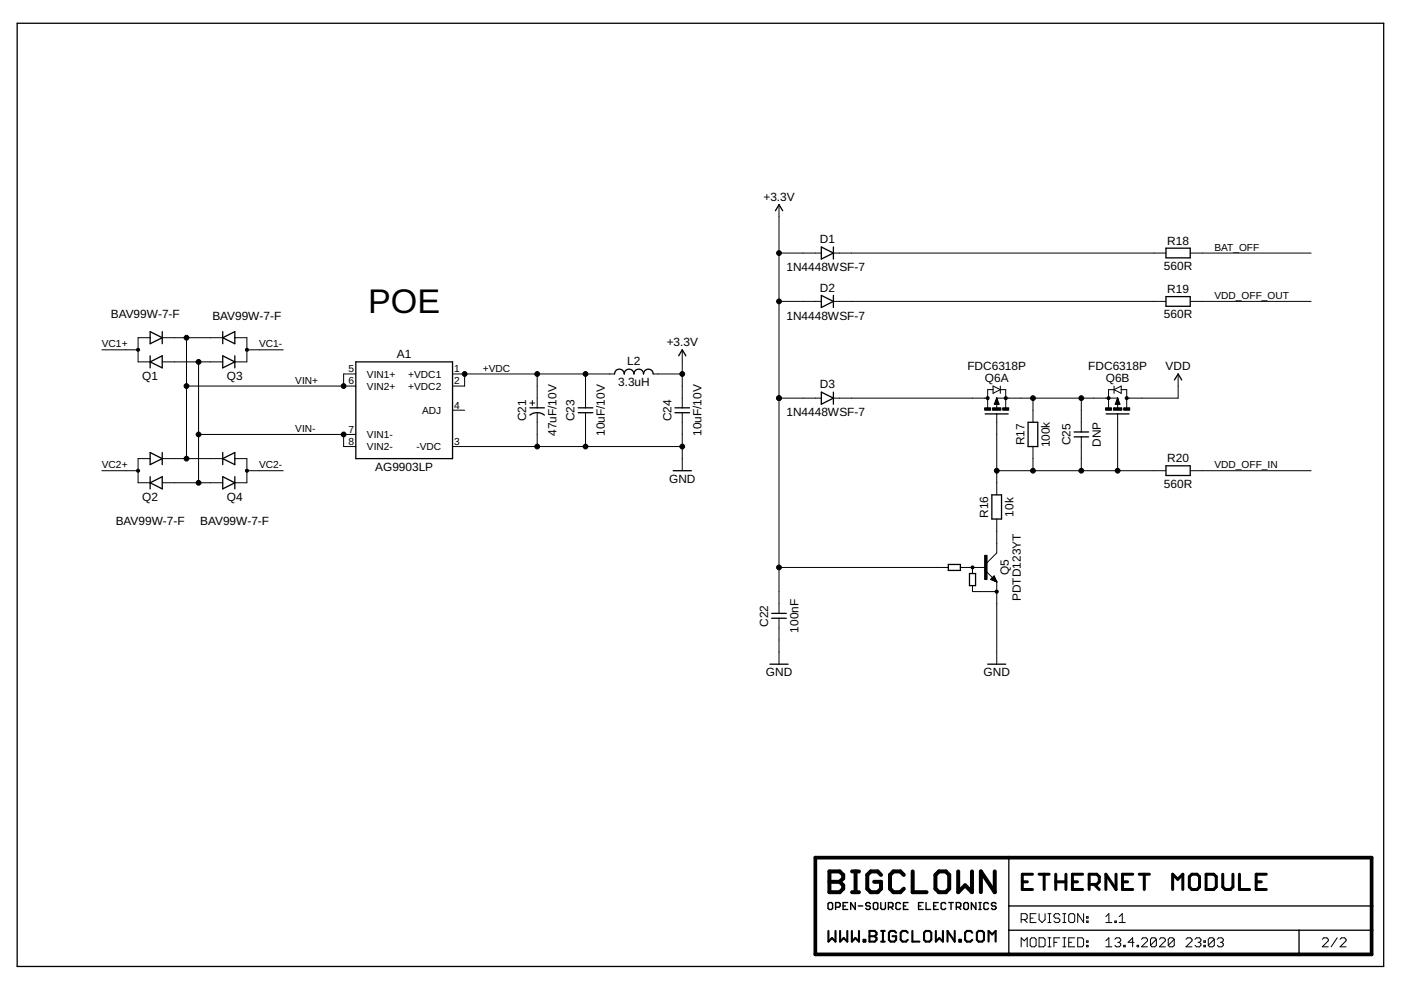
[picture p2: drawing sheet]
<svg xmlns="http://www.w3.org/2000/svg" width="297mm" height="210mm" viewBox="0 0 297 210" stroke-linecap="round" stroke-linejoin="round" font-family="sans-serif">
<g fill="none" stroke="#000" stroke-width=".21">
<path d="M165.2 53.7h8.9M165.2 43.4v86.6M176.7 53.7h70.5M252.3 53.7h25.7M21.6 74.2h7.7M31.8 71.6h-2.5v5.1h2.5M34.4 71.6h12.8M34.4 76.7h12.8M39.5 71.6v25.6M42.1 76.7v25.7M49.8 71.6h2.5v5.1h-2.5M52.3 74.2h7.7"/>
<path d="M75.4 79.3h-2.5v2.6M95.9 79.3h34.4M98.5 79.3v2.6h-2.6M113.9 79.3v7.2M124.1 79.3v7.2M138.5 79.3h6.2M144.7 74.2v12.3M165.2 63.9h8.9M176.7 63.9h70.5M249.8 79.3v5.1h-10.9M252.3 63.9h25.7M21.6 99.8h7.7"/>
<path d="M31.8 97.2h-2.5v5.2h2.5M34.4 97.2h12.8M39.5 81.9h35.9M42.1 92.1h33.3M49.8 97.2h2.5v5.2h-2.5M52.3 99.8h7.7M72.9 92.1v2.6h2.5M95.9 94.7h48.8M95.9 87h2.6M112.4 85.4h1M112.9 84.9v1.1M113.9 87.5v7.2"/>
<path d="M124.1 87.5v7.2M144.7 87.5v12.3M165.2 84.4h8.9M176.7 84.4h32.7M210.5 82.6h-1.1v3.8M210.5 81.9l1.6 .7-1.6 .8zM211.3 99.8h35.9M211.3 84.4h25.7M211.3 84.4v2.1M211.3 87.8v17.1M211.3 84.4l.5 1.3h-1zM211.3 84.4l-.4 1.3"/>
<path d="M211.3 84.4l-.2 1.3M211.3 84.4l-.1 1.3M211.3 84.4l.2 1.3M211.3 84.4l.3 1.3M211.3 84.4l.4 1.3M212.1 82.6h1.1v3.9M212.1 81.9v1.5M219 84.4v5.1M219 94.7v5.1M229.3 84.4v7.2M229.3 92.6v7.2M236.2 82.6h-1.2v3.9"/>
<path d="M236.2 82.6l1.5-.7v1.5zM236.2 81.9v1.5M237 84.4v2.1M237 87.8v12M237 84.4l.5 1.3h-1zM237 84.4l.3 1.3M237 84.4l.2 1.3M237 84.4l.1 1.3M237 84.4l-.2 1.3M237 84.4l-.3 1.3M237 84.4l-.4 1.3M237.7 82.6h1.2v3.8"/>
<path d="M252.3 99.8h25.7M34.4 102.4h12.8M211.3 110v7.2l-2.3 2.3M165.2 131.1v9.7M165.2 120.3h35.9M203.6 120.3h5.1M206.2 124.2v1.2h5.1M206.2 120.3v1.3M209 121.1l2.3 2.3M210 122.9l.8-.8 .5 1.3zM210.1 122.8l1.2 .6M210.2 122.7l1.1 .7"/>
<path d="M210.3 122.6l1 .8M210.4 122.6l.9 .8M210.5 122.4l.8 1M210.6 122.3l.7 1.1M210.7 122.2l.6 1.2M211.3 123.4v17.4M216.5 195h1l.3-.3v-.7l-.3-.3h-1v1.9M217.1 195l.7 .6M218.4 194.7h.7M218.7 198.8h.7l.3 .4v1.2l-.3 .3h-.7l-.3-.3v-1.2zM219.7 193.7h-1.3v1.9h1.3M220.3 193.7v1.3l.6 .6 .7-.6v-1.3"/>
<path d="M220.3 198.8h1l.3 .4v1.2l-.3 .3h-1zM222.2 193.7h.6M222.2 195.6h.6M222.2 198.8h.6M222.5 193.7v1.9M222.5 198.8v1.9M223.5 199.8h.6M224.7 194l-.3-.3h-.6l-.3 .3v.4l.3 .3h.6l.3 .3v.3l-.3 .3h-.6l-.3-.3M224.7 198.8h-1.2v1.9M225.3 193.7h.7M225.3 195.6h.7M225.3 198.8h.7"/>
<path d="M225.7 193.7v1.9M225.7 198.8v1.9M226.6 199.8h.6M226.9 193.7h.6l.4 .3v1.3l-.4 .3h-.6l-.3-.3v-1.3zM227.9 198.8h-1.3v1.9h1.3M228.5 198.8h.9l.3 .4v1.2l-.3 .3h-.9zM229.7 193.7v1.9l-1.2-1.9v1.9M230.4 195.3h.3v.3h-.3zM230.4 194.4h.3v.3h-.3zM230.4 199.5h.3v.3h-.3zM234.5 195.6h1.2M234.5 199.5l.6-.7v1.9"/>
<path d="M234.5 194.4l.6-.7v1.9M236.4 195.3h.3v.3h-.3zM236.4 199.2l.3-.4h.6l.3 .4v.3l-.3 .3M237 199.8h.3M237.3 195.6h1.3M237.3 199.8l.3 .3v.3l-.3 .3h-.6l-.3-.3M237.3 194.4l.6-.7v1.9M240.5 199.8h-1.3l.9-1v1.9M242 199.2l.3-.4h.7l.3 .4v.3l-1.3 1.2h1.3M245.2 199.2l-.3-.4h-.7l-.3 .4v1.2M245.2 199.2v1.2l-.3 .3h-.7l-.3-.3M245.2 199.2l-1.3 1.2"/>
<path d="M245.8 199.2l.3-.4h.7l.3 .4v.3l-1.3 1.2h1.3M249 199.2l-.4-.4h-.6l-.3 .4v1.2M249 199.2v1.2l-.4 .3h-.6l-.3-.3M249 199.2l-1.3 1.2M251.5 199.2l.3-.4h.6l.3 .4v.3l-1.2 1.2h1.2M253.4 199.2l.3-.4h.6l.3 .4v.3l-.3 .3M254 199.8h.3M254.3 199.8l.3 .3v.3l-.3 .3h-.6l-.3-.3M255.2 199.5h.4v.3h-.4zM257.5 199.2l-.4-.4h-.6l-.3 .4v1.2M257.5 199.2v1.2l-.4 .3h-.6l-.3-.3M257.5 199.2l-1.3 1.2"/>
<path d="M258.1 199.2l.3-.4h.6l.4 .4v.3l-.4 .3M258.7 199.8h.3M259 199.8l.4 .3v.3l-.4 .3h-.6l-.3-.3M280.4 199.2l.3-.4h.6l.3 .4v.3l-1.2 1.2h1.2M283.5 198.8l-1.3 1.9M284.1 199.2l.3-.4h.7l.3 .4v.3l-1.3 1.2h1.3M216.5 200.7v-1.9l.6 .7 .7-.7v1.9M222.2 200.7h.6M225.3 200.7h.7M230.4 200.4h.3v.3h-.3zM234.5 200.7h1.2M238.3 200.4h.3v.3h-.3z"/>
<path d="M241.1 200.4h.3v.3h-.3zM255.2 200.4h.4v.3h-.4z"/>
</g>
<g fill="#000" stroke="#000" stroke-width=".21">
<path d="M52.1 73.9h.5v.5h-.5z" fill-rule="evenodd"/>
<path d="M52.1 99.6h.5v.4h-.5z" fill-rule="evenodd"/>
<path d="M213 84.2h.5v.4h-.5z" fill-rule="evenodd"/>
<path d="M211 125.3a.34 .34 0 0 1 .5-.2 .34 .34 0 0 1 .1 .4 .34 .34 0 0 1-.3 .3 .34 .34 0 0 1-.3-.4l.4 .1-.4-.1z" fill-rule="evenodd"/>
<circle cx="165.2" cy="53.7" r=".51"/>
<circle cx="29.3" cy="74.2" r=".33"/>
<circle cx="39.5" cy="71.6" r=".51"/>
<circle cx="42.1" cy="76.7" r=".51"/>
<circle cx="98.5" cy="79.3" r=".51"/>
<circle cx="113.9" cy="79.3" r=".51"/>
<circle cx="124.1" cy="79.3" r=".51"/>
<circle cx="144.7" cy="79.3" r=".51"/>
<circle cx="165.2" cy="63.9" r=".51"/>
<circle cx="29.3" cy="99.8" r=".33"/>
<circle cx="39.5" cy="81.9" r=".51"/>
<circle cx="39.5" cy="97.2" r=".51"/>
<circle cx="42.1" cy="92.1" r=".51"/>
<circle cx="72.9" cy="81.9" r=".51"/>
<circle cx="72.9" cy="92.1" r=".51"/>
<circle cx="113.9" cy="94.7" r=".51"/>
<circle cx="124.1" cy="94.7" r=".51"/>
<circle cx="144.7" cy="94.7" r=".51"/>
<circle cx="165.2" cy="84.4" r=".51"/>
<circle cx="209.4" cy="84.4" r=".33"/>
<circle cx="211.3" cy="99.8" r=".51"/>
<circle cx="219" cy="99.8" r=".51"/>
<circle cx="219" cy="84.4" r=".51"/>
<circle cx="229.3" cy="99.8" r=".51"/>
<circle cx="229.3" cy="84.4" r=".51"/>
<circle cx="235" cy="84.4" r=".33"/>
<circle cx="237" cy="99.8" r=".51"/>
<circle cx="238.9" cy="84.4" r=".33"/>
<circle cx="42.1" cy="102.4" r=".51"/>
<circle cx="165.2" cy="120.3" r=".51"/>
<circle cx="206.2" cy="120.3" r=".33"/>
</g>
<g fill="none" stroke="#000" stroke-width=".28">
<path d="M3.6 4.9h289.8v200h-289.8zM164.4 44.7l.8-1.3 .7 1.3M174.1 52.4l2.6 1.3-2.6 1.2zM176.7 52.4v2.5M247.2 52.6h5.1v2.1h-5.1zM31.8 76.7l2.6-1.3v2.6zM31.8 70.3l2.6 1.3-2.6 1.3zM31.8 75.4v2.6M34.4 70.3v2.6M47.2 75.4l2.6 1.3-2.6 1.3zM47.2 71.6l2.6-1.3v2.6zM47.2 70.3v2.6"/>
<path d="M49.8 75.4v2.6M75.4 76.7h20.5v20.5h-20.5zM130.3 79.3a1.03 1.03 0 0 1 1-1 1.03 1.03 0 0 1 1.1 1 1.03 1.03 0 0 1 1-1 1.03 1.03 0 0 1 1 1 1.02 1.02 0 0 1 1-1 1.02 1.02 0 0 1 1 1 1.03 1.03 0 0 1 1.1-1 1.03 1.03 0 0 1 1 1M143.9 75.4l.8-1.2 .7 1.2M174.1 62.6l2.6 1.3-2.6 1.3zM176.7 62.6v2.6M247.2 62.9h5.1v2h-5.1zM31.8 95.9l2.6 1.3-2.6 1.3zM34.4 95.9v2.6M47.2 97.2l2.6-1.3v2.6zM47.2 95.9v2.6M112.4 88a2.49 2.49 0 0 1 3 0"/>
<path d="M112.4 86.5h3M122.6 86.5h3.1M122.6 87.5h3.1M142.7 99.8h3.9M143.1 86.5h3.1M143.1 87.5h3.1M174.1 83.1l2.6 1.3-2.6 1.3zM176.7 83.1v2.6M208.9 87.8h4.9M218 89.5h2v5.2h-2zM227.7 92.6h3.1M227.7 91.6h3.1"/>
<path d="M234.5 87.8h4.9M247.2 98.8h5.1v2h-5.1zM249 80.6l.8-1.3 .7 1.3M31.8 101.1v2.6M31.8 102.4l2.6-1.3v2.6zM47.2 101.1l2.6 1.3-2.6 1.3zM49.8 101.1v2.6M201.1 119.7h2.5v1.2h-2.5zM210.3 104.9h2v5.1h-2zM163.6 131.1h3.1M163.6 130h3.1M205.5 121.6h1.3v2.6h-1.3z"/>
<path d="M163.2 140.8h3.9M209.4 140.8h3.8M213.9 181.8v20.6M213.9 192.1h76.9M213.9 197.2h76.9M275.4 197.2v5.2"/>
</g>
<path d="M172.9 181.8h117.9v20.6h-117.9z" fill="none" stroke="#000" stroke-width=".78"/>
<path d="M175.9 184.8h2.1l.8 .7v.7l-.8 .8 .8 .7v.7l-.8 .8h-2.1zM175.9 187h2.1M180.7 184.8h1.4M180.7 189.2h1.4M181.4 184.8v4.4M186.8 185.5l-.7-.7h-1.5l-.7 .7v2.9l.7 .8h1.5l.7-.8v-1.4h-1.5M191.6 185.5l-.7-.7h-1.5l-.7 .7v2.9l.7 .8h1.5l.7-.8M193.5 184.8v4.4h2.9M198.3 185.5l.8-.7h1.4l.8 .7v2.9l-.8 .8h-1.4l-.8-.8zM203.2 184.8v4.4l1.4-1.5 1.5 1.5v-4.4M210.9 184.8v4.4l-2.9-4.4v4.4" fill="none" stroke="#000" stroke-width=".85"/>
<g fill="none" stroke="#000" stroke-width=".3">
<path d="M175.8 191.4h.5l.2 .2v1l-.2 .2h-.5l-.2-.2v-1zM177.2 192.3h.7l.2-.2v-.5l-.2-.2h-.7v1.4M178.8 192.1h.4M179.7 191.4h-.9v1.4h.9M181.3 191.4v1.4l-.9-1.4v1.4M182 192.1h.9M184.5 191.6l-.2-.2h-.5l-.2 .2v.3l.2 .2h.5l.2 .2v.3l-.2 .2h-.5l-.2-.2M185.4 191.4h.5l.2 .2v1l-.2 .2h-.5l-.2-.2v-1zM186.8 191.4v1.2l.2 .2h.5l.2-.2v-1.2M188.4 192.3h.7l.2-.2v-.5l-.2-.2h-.7v1.4M188.8 192.3l.5 .5M190.9 191.6l-.2-.2h-.5l-.3 .2v1l.3 .2h.5l.2-.2"/>
<path d="M191.6 192.1h.4M192.5 191.4h-.9v1.4h.9M194.8 192.1h.4M195.7 191.4h-.9v1.4h.9M196.3 191.4v1.4h1M198 192.1h.4M198.9 191.4h-.9v1.4h.9M200.5 191.6l-.2-.2h-.5l-.3 .2v1l.3 .2h.5l.2-.2M201.1 191.4h1M201.6 191.4v1.4M202.8 192.3h.7l.2-.2v-.5l-.2-.2h-.7v1.4M203.2 192.3l.5 .5"/>
<path d="M204.6 191.4h.5l.2 .2v1l-.2 .2h-.5l-.3-.2v-1zM206.9 191.4v1.4l-.9-1.4v1.4M207.5 191.4h.5M207.5 192.8h.5M207.8 191.4v1.4M209.6 191.6l-.3-.2h-.4l-.3 .2v1l.3 .2h.4l.3-.2M211.2 191.6l-.3-.2h-.5l-.2 .5 .2 .2h.5l.3 .2v.3l-.3 .2h-.5l-.2-.2"/>
</g>
<g fill="none" stroke="#000" stroke-width=".44">
<path d="M175.6 197.4v2.2l.8-.7 .7 .7v-2.2M178.1 197.4v2.2l.8-.7 .7 .7v-2.2M180.6 197.4v2.2l.8-.7 .7 .7v-2.2M183.1 199.3h.4v.3h-.4zM184.3 197.4h1.2l.3 .4v.3l-.3 .4 .3 .4v.4l-.3 .3h-1.2zM184.3 198.5h1.2M186.8 199.6h.8M186.8 197.4h.8M187.2 197.4v2.2M190 197.8l-.4-.4h-.8l-.3 .4v1.5l.3 .3h.8l.4-.3v-.8h-.8M192.5 197.8l-.4-.4h-.8l-.3 .4v1.5l.3 .3h.8l.4-.3M193.4 197.4v2.2h1.5"/>
<path d="M195.9 197.8l.4-.4h.8l.3 .4v1.5l-.3 .3h-.8l-.4-.3zM198.4 197.4v2.2l.8-.7 .7 .7v-2.2M202.4 197.4v2.2l-1.5-2.2v2.2M203.4 199.3h.4v.3h-.4zM206.1 197.8l-.3-.4h-.8l-.4 .4v1.5l.4 .3h.8l.3-.3M207.5 197.4h.7l.4 .4v1.5l-.4 .3h-.7l-.4-.3v-1.5zM209.6 199.6v-2.2l.8 .7 .7-.7v2.2"/>
</g>
<g fill="none" stroke="#000" stroke-width=".63">
<path d="M216.7 187h1.1M218.9 185.4h-2.2v3.2h2.2M220.3 185.4h2.1M221.4 185.4v3.2M223.8 187h2.2M223.8 185.4v3.2M226 185.4v3.2M227.4 187h1.1M229.5 185.4h-2.1v3.2h2.1M230.9 187.5h1.6l.6-.5v-1.1l-.6-.5h-1.6v3.2M232 187.5l1.1 1.1M236.6 185.4v3.2l-2.1-3.2v3.2"/>
<path d="M238 187h1.1M240.2 185.4h-2.2v3.2h2.2M241.5 185.4h2.2M242.6 185.4v3.2M248.6 188.6v-3.2l1.1 1 1.1-1v3.2M252.2 185.9l.5-.5h1.1l.5 .5v2.1l-.5 .6h-1.1l-.5-.6zM255.7 185.4h1.6l.6 .5v2.1l-.6 .6h-1.6zM259.2 185.4v2.6l.6 .6h1.1l.5-.6v-2.6M262.8 185.4v3.2h2.1M266.3 187h1.1M268.5 185.4h-2.2v3.2h2.2"/>
</g>
<path d="M208.8 86.5h1.2v.5h-1.2zM210.4 86.5h1.8v.5h-1.8zM212.6 86.5h1.3v.5h-1.3zM234.4 86.5h1.3v.5h-1.3zM236.1 86.5h1.7v.5h-1.7zM238.3 86.5h1.2v.5h-1.2zM208.8 117.8h.5v5.1h-.5z" fill="#000" stroke="#000" stroke-width=".21"/>
<text font-size="7.2" x="78" y="66.5">POE</text>
<g font-size="2.5">
<text x="161.9" y="42.6">+3.3V</text>
<text x="173.8" y="51.6">D1</text>
<text x="247.5" y="51.9">R18</text>
<text x="166.7" y="57.5">1N4448WSF-7</text>
<text x="246.8" y="57.2">560R</text>
<text x="173.8" y="61.9">D2</text>
<text x="247.5" y="62.1">R19</text>
<text x="23.5" y="67.5">BAV99W-7-F</text>
<text x="45" y="67.8">BAV99W-7-F</text>
<text x="166.7" y="67.8">1N4448WSF-7</text>
<text x="246.8" y="67.5">560R</text>
<text x="84.2" y="76">A1</text>
<text x="133" y="77.5">L2</text>
<text x="141.4" y="73.4">+3.3V</text>
<text x="30.1" y="80.6">Q1</text>
<text x="48.1" y="80.6">Q3</text>
<text x="131.1" y="81.9">3.3uH</text>
<text x="173.8" y="82.4">D3</text>
<text x="205.1" y="78.5">FDC6318P</text>
<text x="208.8" y="81.1">Q6A</text>
<text x="230.7" y="78.5">FDC6318P</text>
<text x="234.4" y="81.1">Q6B</text>
<text x="247.1" y="78.5">VDD</text>
<text x="111.6" y="89.3" transform="rotate(-90 111.6 89.3)">C21</text>
<text x="121.8" y="89.3" transform="rotate(-90 121.8 89.3)">C23</text>
<text x="142.3" y="89.3" transform="rotate(-90 142.3 89.3)">C24</text>
<text x="166.7" y="88.3">1N4448WSF-7</text>
<text x="118" y="92.4" transform="rotate(-90 118 92.4)">47uF/10V</text>
<text x="128.3" y="92.4" transform="rotate(-90 128.3 92.4)">10uF/10V</text>
<text x="148.8" y="92.4" transform="rotate(-90 148.8 92.4)">10uF/10V</text>
<text x="217.2" y="94.4" transform="rotate(-90 217.2 94.4)">R17</text>
<text x="222.6" y="94.8" transform="rotate(-90 222.6 94.8)">100k</text>
<text x="227" y="94.4" transform="rotate(-90 227 94.4)">C25</text>
<text x="233.4" y="94.8" transform="rotate(-90 233.4 94.8)">DNP</text>
<text x="79.5" y="99.8">AG9903LP</text>
<text x="247.5" y="98">R20</text>
<text x="30.1" y="106.2">Q2</text>
<text x="48.1" y="106.2">Q4</text>
<text x="141.9" y="102.4">GND</text>
<text x="246.8" y="103.4">560R</text>
<text x="24.5" y="111.3">BAV99W-7-F</text>
<text x="42.5" y="111.3">BAV99W-7-F</text>
<text x="209.5" y="109.8" transform="rotate(-90 209.5 109.8)">R16</text>
<text x="214.9" y="109.5" transform="rotate(-90 214.9 109.5)">10k</text>
<text x="213.9" y="122" transform="rotate(-90 213.9 122)">Q5</text>
<text x="216.5" y="127.4" transform="rotate(-90 216.5 127.4)">PDTD123YT</text>
<text x="162.9" y="132.9" transform="rotate(-90 162.9 132.9)">C22</text>
<text x="169.3" y="134.1" transform="rotate(-90 169.3 134.1)">100nF</text>
<text x="162.4" y="143.4">GND</text>
<text x="208.5" y="143.4">GND</text>
</g>
<g font-size="2.2">
<text x="257.5" y="53.1">BAT_OFF</text>
<text x="257.5" y="63.4">VDD_OFF_OUT</text>
<text x="21.6" y="73.6">VC1+</text>
<text x="54.9" y="73.6">VC1-</text>
<text x="62.6" y="81.3">VIN+</text>
<text x="73.9" y="78.9">5</text>
<text x="73.9" y="81.5">6</text>
<text x="77.8" y="80.1">VIN1+</text>
<text x="77.8" y="82.6">VIN2+</text>
<text x="86.5" y="80.1">+VDC1</text>
<text x="86.5" y="82.6">+VDC2</text>
<text x="96.3" y="78.9">1</text>
<text x="96.3" y="81.5">2</text>
<text x="102.4" y="78.8">+VDC</text>
<text x="89.5" y="87.8">ADJ</text>
<text x="96.3" y="86.6">4</text>
<text x="62.6" y="91.6">VIN-</text>
<text x="73.9" y="91.7">7</text>
<text x="73.9" y="94.3">8</text>
<text x="77.8" y="92.9">VIN1-</text>
<text x="77.8" y="95.4">VIN2-</text>
<text x="88.3" y="95.4">-VDC</text>
<text x="96.3" y="94.3">3</text>
<text x="21.6" y="99.3">VC2+</text>
<text x="54.9" y="99.3">VC2-</text>
<text x="257.5" y="99.3">VDD_OFF_IN</text>
</g>
</svg>
